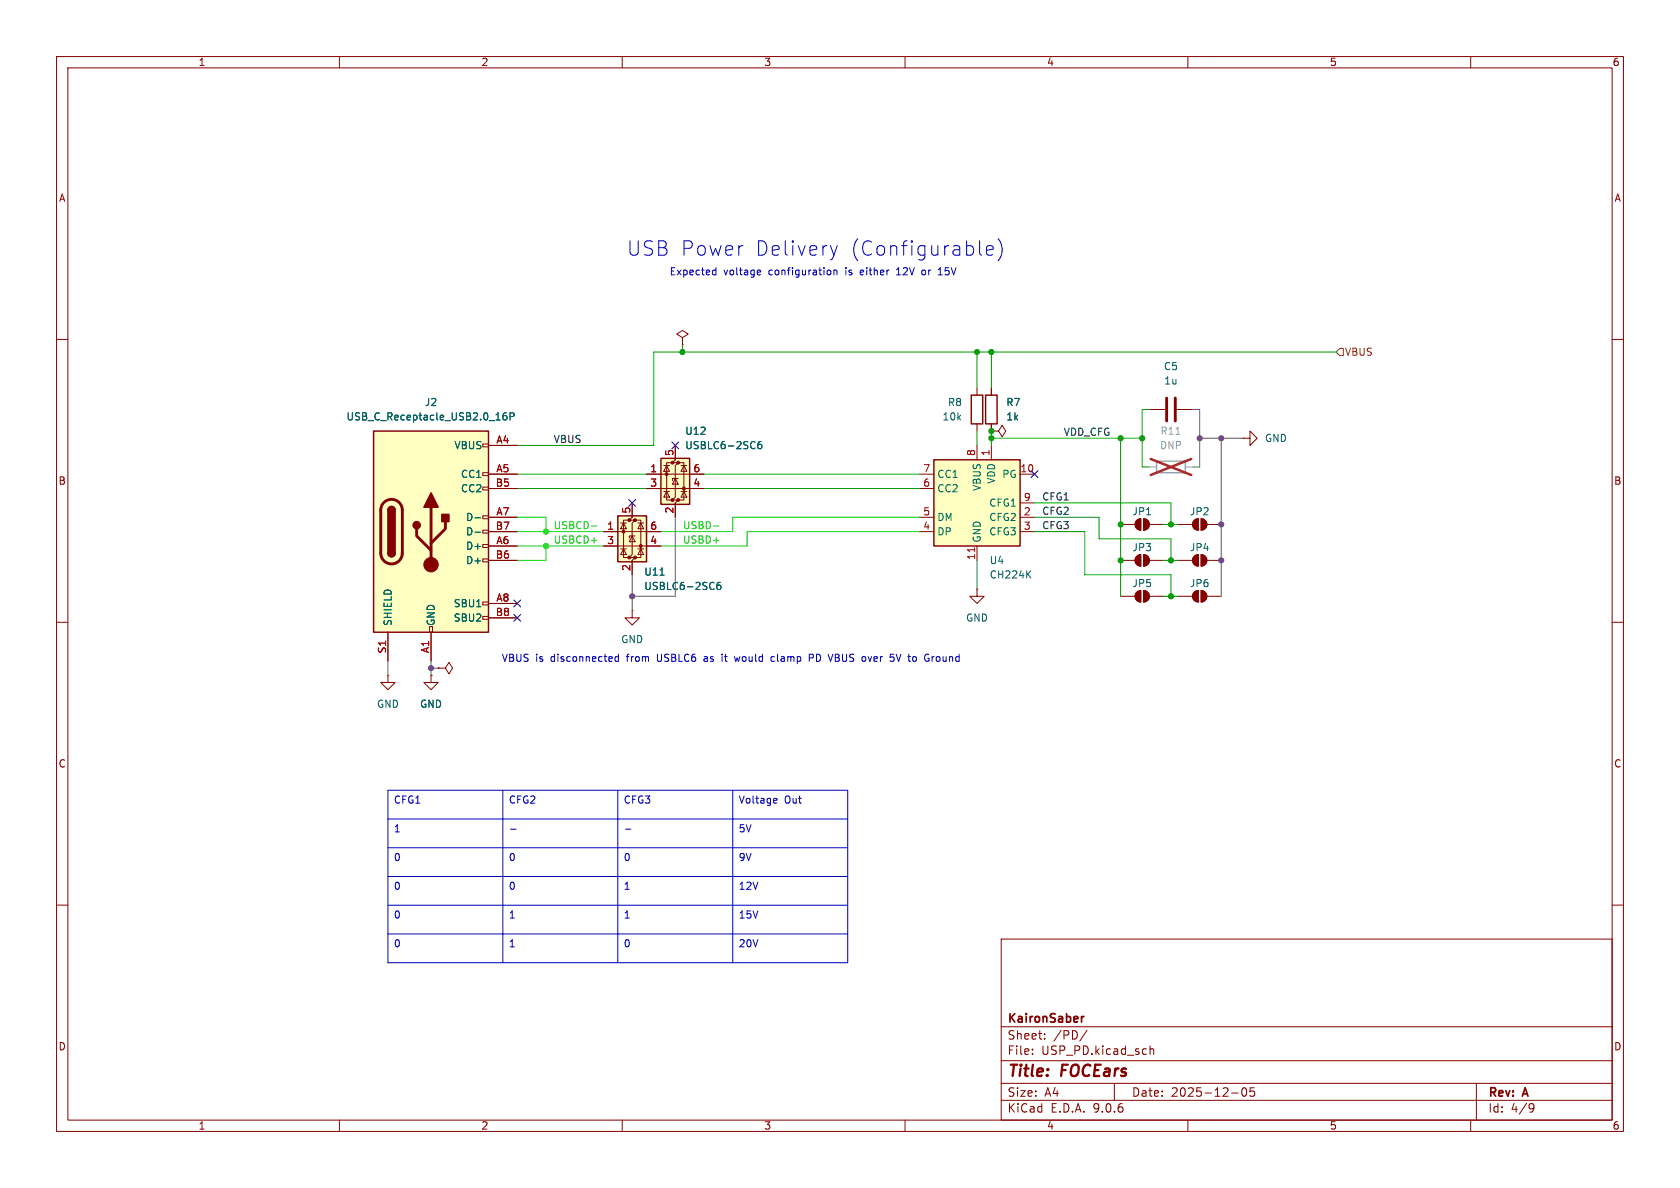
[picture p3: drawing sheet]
<svg xmlns="http://www.w3.org/2000/svg" width="297mm" height="210mm" viewBox="0 0 297 210" stroke-linecap="round" stroke-linejoin="round" font-family="sans-serif">
<g fill="none" stroke="#840000" stroke-width=".18">
<path d="M10 10h277v190h-277zM12 12h273v186h-273zM60 10v2M110 10v2M160 10v2M210 10v2M260 10v2M10 60h2M285 60h2M208.3 92.7h2.5M208.3 99.1h2.5M211.1 92l.7-.3v2a1.02 1.02 0 0 1-.9-.6 1.02 1.02 0 0 1 .2-1.1z"/>
<path d="M211.1 98.3l.7-.3v2.1a1.02 1.02 0 0 1-.9-.7 1.02 1.02 0 0 1 .2-1.1zM212.3 91.7a1.02 1.02 0 0 1 1.1 1 1.02 1.02 0 0 1-1.1 1zM212.3 98a1.02 1.02 0 0 1 1.1 1.1 1.02 1.02 0 0 1-1.1 1zM213.4 92.7h2.5M213.4 99.1h2.5M10 110h2M285 110h2M10 160h2M177 166h108v32h-108zM285 160h2M60 198v2M110 198v2"/>
<path d="M160 198v2M177 194.5h108M177 191.5h108M177 187.5h108M177 181.5h108M182.5 186.3v.1M182.5 185.5v.1M184.7 183.6v.1M184.7 182.8v.1M192.2 182.1l-1.3 2M197 191.5v3M203.3 184.9v1.5"/>
<path d="M203.3 185.5l.2-.1 .4 .1 .1 .9M210 198v2M217.7 193.2h1.2M219.7 192.4l.2-.1a.81 .81 0 0 1 .6 .6 .81 .81 0 0 1-.3 .8l-.2 .1a.81 .81 0 0 1-.3-1.4zM221.7 192.3h-.7v.7l.2-.1h.5l.1 .3-.1 .5-.2 .1-.5-.1M260 198v2M261 191.5v6.5M270.6 195.1l.5 .1a.99 .99 0 0 1-.4 1.4h-.2M271.2 195.7l-.3 .3h-.3"/>
</g>
<path d="M191.2 179.7v1M191.6 179.7l-.3 .1-.1 .2" fill="none" stroke="#840000" stroke-width=".3"/>
<g fill="#840000" stroke="#840000" stroke-width=".18">
<path d="M211.1 92l.7-.3v2a1.02 1.02 0 0 1-.9-.6 1.02 1.02 0 0 1 .2-1.1z"/>
<path d="M212.3 91.7a1.02 1.02 0 0 1 1.1 1 1.02 1.02 0 0 1-1.1 1z"/>
<path d="M211.1 98.3l.7-.3v2.1a1.02 1.02 0 0 1-.9-.7 1.02 1.02 0 0 1 .2-1.1z"/>
<path d="M212.3 98a1.02 1.02 0 0 1 1.1 1.1 1.02 1.02 0 0 1-1.1 1z"/>
</g>
<path d="M66 76.2h20.4v35.6h-20.4z" fill="#ffffc2"/>
<g fill="none" stroke="#840000" stroke-width=".18">
<path d="M85.3 78.5h1.1v.5h-1.1zM86.4 78.7h5M175.3 76.2h1.2l.7-1 .6 1-.6 1-.7-1M175.3 76.2h.1M85.3 83.6h1.1v.5h-1.1zM85.3 86.1h1.1v.5h-1.1zM85.3 91.2h1.1v.5h-1.1zM85.3 93.7h1.1v.5h-1.1zM85.3 96.3h1.1v.5h-1.1zM85.3 98.8h1.1v.5h-1.1zM86.4 83.8h5M86.4 86.4h5"/>
<path d="M86.4 91.4h5M86.4 94h5M86.4 96.5h5M86.4 99.1h5M68.6 111.8v5M75.9 110.7h.6v1.1h-.6zM76.2 111.8v5M85.3 106.4h1.1v.5h-1.1zM85.3 109h1.1v.5h-1.1zM86.4 106.7h5M86.4 109.2h5"/>
</g>
<path d="M66 76.2h20.4v35.6h-20.4zM68.6 90.2a.64 .64 0 0 1 .6-.7 .64 .64 0 0 1 .6 .7M68.6 97.8a.64 .64 0 0 0 .6 .6 .64 .64 0 0 0 .6-.6" fill="none" stroke="#840000" stroke-width=".25"/>
<path d="M67.9 88.8a1.9 1.9 0 0 1 2-.4 1.9 1.9 0 0 1 1.2 1.8v7.6a1.91 1.91 0 0 1-1.9 1.9 1.91 1.91 0 0 1-1.9-1.9v-7.8l.2-.6zM73.7 93.5v1.2l2.5 2.6M76.2 89.7v10.1M78.7 92.2v1.3l-2.5 2.5" fill="none" stroke="#840000" stroke-width=".51"/>
<g fill="#840000" stroke="#840000" stroke-width=".25">
<path d="M68.6 90.2h1.2v7.6h-1.2z"/>
<path d="M68.8 89.7a.64 .64 0 0 1 .7-.1 .64 .64 0 0 1 .3 .6h-1.2z"/>
<path d="M68.6 97.8h1.2a.64 .64 0 0 1-.6 .6 .64 .64 0 0 1-.6-.6z"/>
<path d="M76.2 87.1l1.3 2.6h-2.6z"/>
<path d="M78.1 90.9h1.3v1.3h-1.3z"/>
<circle cx="73.7" cy="92.8" r=".63"/>
</g>
<circle cx="76.2" cy="99.8" r="1.27" fill="#840000" stroke="#840000" stroke-width=".18"/>
<path d="M89.5 73h-.4a.86 .86 0 0 0 0 1.2l.5-.1v-.4l-.2-.2h-.3l-.2 .2M90.2 73.6h.6l.1-.2-.1-.3-.6-.1v1.2M84 91.5h.9M84 94.1h.9" fill="none" stroke="#006464" stroke-width=".18"/>
<path d="M204.5 81.5h5v2.1h-5z" fill="none" stroke="#a1a1a1" stroke-width=".25"/>
<path d="M203.2 82.6h1.3M209.5 82.6h1.3" fill="none" stroke="#a1a1a1" stroke-width=".18"/>
<path d="M207.9 76.8h.7" fill="none" stroke="#989898" stroke-width=".18"/>
<path d="M203.4 81.1l7.2 2.9M210.6 81.1l-7.2 2.9" fill="none" stroke="#e12e31" stroke-width=".46"/>
<path d="M109.2 91.2h5.1v8.1h-5.1z" fill="#ffffc2"/>
<g fill="#840000" stroke="#840000" stroke-width=".18">
<path d="M201 98.3l.7-.3v2.1a1.02 1.02 0 0 1-1-.7 1.02 1.02 0 0 1 .3-1.1z"/>
<path d="M202.2 98a1.02 1.02 0 0 1 1 1.1 1.02 1.02 0 0 1-1 1z"/>
<path d="M201 104.7l.7-.3v2a1.02 1.02 0 0 1-1-.6 1.02 1.02 0 0 1 .3-1.1z"/>
<path d="M202.2 104.4a1.02 1.02 0 0 1 1 1 1.02 1.02 0 0 1-1 1z"/>
<path d="M211.1 104.7l.7-.3v2a1.02 1.02 0 0 1-.9-.6 1.02 1.02 0 0 1 .2-1.1z"/>
<path d="M212.3 104.4a1.02 1.02 0 0 1 1.1 1 1.02 1.02 0 0 1-1.1 1z"/>
<circle cx="110.2" cy="94" r=".25"/>
<circle cx="111.3" cy="91.9" r=".25"/>
<circle cx="111.3" cy="98.6" r=".25"/>
<circle cx="112.3" cy="91.9" r=".25"/>
<circle cx="112.3" cy="98.6" r=".25"/>
<circle cx="113.3" cy="96.5" r=".25"/>
</g>
<g fill="none" stroke="#840000" stroke-width=".18">
<path d="M120.6 59.7l1.1-.6-1.1-.7-1 .7 1 .6v1.3M120.6 61h.1M219.7 77.5h1.3v-1.3l1.2 1.3-1.2 1.2v-1.2M219.7 77.5h.1M106.7 94h10.1M106.7 96.5h10.1M109.7 97h1M109.7 92.5h1M110.2 92.5l.5 1h-1zM110.2 97l.5 1h-1zM111.3 91.9h-1.1v6.7h1.1M111.8 88.9v2.5l-.5 .5h1l-.5 .6v5.5l-.5 .6h1l-.5 .5v2.5"/>
<path d="M111.8 94.7l.5 1.1h-1zM112.3 94.7h-1v.4M112.3 91.9h1v6.7h-1M112.8 97h1M112.8 92.5h1M113.3 92.5l.5 1h-1zM113.3 97l.5 1h-1zM198.1 99.1h2.6M201 98.3l.7-.3v2.1a1.02 1.02 0 0 1-1-.7 1.02 1.02 0 0 1 .3-1.1zM202.2 98a1.02 1.02 0 0 1 1 1.1 1.02 1.02 0 0 1-1 1zM203.2 99.1h2.5M172.7 104.1v1.3h1.3l-1.3 1.3-1.3-1.3h1.3"/>
<path d="M172.7 104.1h.1M198.1 105.4h2.6M201 104.7l.7-.3v2a1.02 1.02 0 0 1-1-.6 1.02 1.02 0 0 1 .3-1.1zM202.2 104.4a1.02 1.02 0 0 1 1 1 1.02 1.02 0 0 1-1 1zM203.2 105.4h2.5M208.3 105.4h2.5M211.1 104.7l.7-.3v2a1.02 1.02 0 0 1-.9-.6 1.02 1.02 0 0 1 .2-1.1zM212.3 104.4a1.02 1.02 0 0 1 1.1 1 1.02 1.02 0 0 1-1.1 1zM213.4 105.4h2.5"/>
</g>
<path d="M109.2 91.2h5.1v8.1h-5.1z" fill="none" stroke="#840000" stroke-width=".25"/>
<path d="M116.7 101.7h.7M127.3 102.9l-.3 .1a.86 .86 0 0 0 0 1.2l.4-.1v-.4l-.2-.3h-.2l-.3 .3" fill="none" stroke="#006464" stroke-width=".18"/>
<path d="M165.1 81.3h15.2v15.2h-15.2z" fill="#ffffc2"/>
<path d="M165.1 81.3h15.2v15.2h-15.2z" fill="none" stroke="#840000" stroke-width=".25"/>
<g fill="none" stroke="#840000" stroke-width=".18">
<path d="M172.7 78.7v2.6M175.3 78.7v2.6M203.2 72.4h2.8M208 72.4h2.8M162.6 83.8h2.5M162.6 86.4h2.5M162.6 91.4h2.5M162.6 94h2.5M172.7 96.5v2.6M180.3 83.8h2.6M180.3 91.4h2.6M180.3 94h2.6"/>
<path d="M180.3 88.9h2.6M77.5 118.1h1.2l.7-1 .6 1-.6 1-.7-1M77.5 118.1h.1M111.8 108v1.2h1.2l-1.2 1.3-1.3-1.3h1.3M111.8 108h.1"/>
</g>
<path d="M172.3 96.8v.7" fill="none" stroke="#a90000" stroke-width=".18"/>
<path d="M181.7 101.5l.5 .7M182.2 100.9l-.7 .7" fill="none" stroke="#006464" stroke-width=".18"/>
<path d="M206.2 70.4v4M207.8 70.4v4" fill="none" stroke="#840000" stroke-width=".51"/>
<path d="M116.8 81h5.1v8.2h-5.1z" fill="#ffffc2"/>
<g fill="#840000" stroke="#840000" stroke-width=".18">
<path d="M201 92l.7-.3v2a1.02 1.02 0 0 1-1-.6 1.02 1.02 0 0 1 .3-1.1z"/>
<path d="M202.2 91.7a1.02 1.02 0 0 1 1 1 1.02 1.02 0 0 1-1 1z"/>
<circle cx="117.9" cy="83.8" r=".25"/>
<circle cx="118.9" cy="81.8" r=".25"/>
<circle cx="118.9" cy="88.4" r=".25"/>
<circle cx="119.9" cy="81.8" r=".25"/>
<circle cx="119.9" cy="88.4" r=".25"/>
<circle cx="120.9" cy="86.4" r=".25"/>
</g>
<g fill="none" stroke="#840000" stroke-width=".18">
<path d="M86.4 78.7h5M119.4 78.7v2.6l-.5 .5h1l-.5 .5v5.6l-.5 .5h1l-.5 .5v2.5M172.7 68.6v1.3M172.7 74.9v1.3M175.3 76.2h.1M175.3 68.6v1.3M175.3 74.9v1.3M86.4 83.8h5M86.4 86.4h5M86.4 94h5M86.4 96.5h5M86.4 91.4h5"/>
<path d="M86.4 99.1h5M106.7 94h2.5M106.7 96.5h2.5M111.8 88.9v2.5M111.8 99.1v2.5M114.3 83.8h10.2M114.3 86.4h10.2M114.3 94h2.5M114.3 96.5h2.5M117.3 86.9h1.1M117.3 82.3h1.1M117.9 82.3l.5 1h-1.1z"/>
<path d="M117.9 86.9l.5 1h-1.1zM118.9 81.8h-1v6.6h1M119.4 84.6l.5 1h-1zM119.9 84.6h-1v.4M119.9 81.8h1v6.6h-1M120.4 86.9h1M120.4 82.3h1M120.9 82.3l.5 1h-1zM120.9 86.9l.5 1h-1zM198.1 92.7h2.6M201 92l.7-.3v2a1.02 1.02 0 0 1-1-.6 1.02 1.02 0 0 1 .3-1.1zM202.2 91.7a1.02 1.02 0 0 1 1 1 1.02 1.02 0 0 1-1 1z"/>
<path d="M203.2 92.7h2.5M68.6 119.4v1.3h1.2l-1.2 1.2-1.3-1.2h1.3M68.6 119.4h.1M68.6 111.8v5M76.2 119.4v1.3h1.3l-1.3 1.2-1.3-1.2h1.3M76.2 119.4h.1M76.2 111.8v5M77.5 118.1h.1M86.4 106.7h5M86.4 109.2h5"/>
</g>
<path d="M171.7 69.9h2v5h-2zM174.2 69.9h2.1v5h-2.1zM116.8 81h5.1v8.2h-5.1z" fill="none" stroke="#840000" stroke-width=".25"/>
<path d="M89.5 73h-.4a.86 .86 0 0 0 0 1.2l.5-.1v-.4l-.2-.2h-.3l-.2 .2M90.2 73.6h.6l.1-.2-.1-.3-.6-.1v1.2M134.6 78l-.4 .1a.86 .86 0 0 0 0 1.2l.4-.1 .1-.4-.3-.3h-.2l-.2 .3M84 91.5h.9M84 94.1h.9M116.7 101.7h.7M127.3 102.9l-.3 .1a.86 .86 0 0 0 0 1.2l.4-.1v-.4l-.2-.3h-.2l-.3 .3" fill="none" stroke="#006464" stroke-width=".18"/>
<path d="M236.9 61.6h.6v1.3h-.6l-.7-.7z" fill="none" stroke="#725600" stroke-width=".18"/>
<path d="M91.4 94h15.3M91.4 91.4h5.1v2.6M91.4 96.5h15.3M96.5 96.5v2.6h-5.1M104.5 93h1M126.1 93h1M162.6 94h-30.5v2.5h-15.3M162.6 91.4h-33.1v2.6h-12.7" fill="none" stroke="#00db09" stroke-width=".18"/>
<g fill="none" stroke="#0000c2" stroke-width=".18">
<path d="M126.1 48.5h.5M126.1 47.8h.5M126.6 47.3v1.3M134.1 47.7l.3 .1 .1 .2-.6 .2M134.4 48.5l-.3 .1M146.5 47.7l.3 .1 .1 .2-.1 .5-.3 .1M146.8 43.4l.6 1.7M147.4 45.1l-.2 .6M147.4 47.9l.2-.2 .3 .1 .1 .8M147.4 47.7v.9M148 43.4l-.6 1.7M158.5 48.6h.7"/>
<path d="M158.7 47.5l-.2 .2M163.4 47.7l-.3 .1-.1 .2v.5l.4 .1M165.9 48.6h.7M166 47.6l.2-.3v1.3M174.4 44.3l1.2-.3-.1-.5-.7-.1-.4 .4v1l.1 .2 .3 .1 .7-.1M176.4 42.2a2.91 2.91 0 0 1 0 3.9M109.3 115.6v1.3M109.3 116.1h-.3l-.3 .2 .1 .6h.5M124.6 116.1h-.1M124.6 116.4l-.2 .2 .2 .3M127.7 115.6v.2M127.7 116.1v.8"/>
<path d="M129.8 116.1l.3 .8 .2-.6 .3 .6M136.9 116.1h-.4l-.2 .2 .1 .6h.5M143.1 116.3h.6l.1-.2-.1-.3-.6-.2v1.3M153.5 116.1l.3 .8M158.4 115.6l.5 1.3 .4-1.3M165.1 116.1h-.2M68.6 139.7h81.3v30.5h-81.3zM88.9 139.7v30.5M109.2 139.7v30.5M129.5 139.7v30.5M68.6 144.8h81.3M68.6 149.9h81.3"/>
<path d="M68.6 154.9h81.3M90.3 146.6h.9M110.6 146.6h.9M136.9 141.1l.4 .1 .1 .2-.6 .2M137.3 141.9l-.4 .1M68.6 160h81.3M68.6 165.1h81.3"/>
</g>
<g fill="none" stroke="#009600" stroke-width=".18">
<path d="M120.6 61v1.2M172.7 62.2v6.4M172.7 76.2v2.5M175.3 62.2v6.4M175.3 76.2v2.5M175.3 77.5h26.6M198.1 77.5v27.9M203.2 72.4h-1.3v10.2h1.3M236.2 62.2h-120.6v16.5h-24.2M91.4 86.4h22.9M91.4 83.8h22.9M124.5 86.4h38.1"/>
<path d="M124.5 83.8h38.1M182.9 94h8.9v7.6h15.2v3.8M182.9 91.4h11.4v3.9h12.7v3.8M182.9 88.9h24.1v3.8M205.7 99.1h2.6M205.7 92.7h2.6M205.7 105.4h2.6"/>
</g>
<path d="M210.8 72.4h1.3v10.2h-1.3M212.1 77.5h7.6M215.9 77.5v27.9M119.4 91.4v14h-7.6M172.7 99.1v5M68.6 116.8v2.6M76.2 116.8v2.6M76.2 118.1h1.3M111.8 101.6v6.4" fill="none" stroke="#5f5f5f" stroke-width=".18"/>
<path d="M118.8 78.1l1.2 1.2M120 78.1l-1.2 1.2M111.2 88.3l1.2 1.2M112.4 88.3l-1.2 1.2M182.3 83.2l1.2 1.2M183.5 83.2l-1.2 1.2M90.8 108.6l1.2 1.2M90.8 106.1l1.2 1.2M92 108.6l-1.2 1.2M92 106.1l-1.2 1.2" fill="none" stroke="#000084" stroke-width=".18"/>
<g fill="#009600" stroke="#009600" stroke-width=".18">
<circle cx="198.1" cy="99.1" r=".46"/>
<circle cx="198.1" cy="92.7" r=".46"/>
<circle cx="207" cy="92.7" r=".46"/>
<circle cx="207" cy="99.1" r=".46"/>
<circle cx="207" cy="105.4" r=".46"/>
<circle cx="175.3" cy="62.2" r=".46"/>
<circle cx="172.7" cy="62.2" r=".46"/>
<circle cx="120.6" cy="62.2" r=".46"/>
<circle cx="198.1" cy="77.5" r=".46"/>
<circle cx="201.9" cy="77.5" r=".46"/>
<circle cx="175.3" cy="76.2" r=".46"/>
<circle cx="175.3" cy="77.5" r=".46"/>
</g>
<g fill="#5f5f5f" stroke="#5f5f5f" stroke-width=".18">
<circle cx="215.9" cy="99.1" r=".46"/>
<circle cx="111.8" cy="105.4" r=".46"/>
<circle cx="76.2" cy="118.1" r=".46"/>
<circle cx="215.9" cy="77.5" r=".46"/>
<circle cx="215.9" cy="92.7" r=".46"/>
<circle cx="212.1" cy="77.5" r=".46"/>
</g>
<g fill="#00db09" stroke="#00db09" stroke-width=".18">
<circle cx="96.5" cy="96.5" r=".46"/>
<circle cx="96.5" cy="94" r=".46"/>
</g>
<g font-size="3.5" fill="#0000c2">
<text x="110.8" y="45.4">USB Power</text>
<text x="133.4" y="45.4">Delivery</text>
<text x="150.2" y="45.4">(Configurable)</text>
</g>
<g font-size="2.8" fill="#840000">
<text x="178" y="190.9">Title:</text>
<text x="187.7" y="190.9">FOCEars</text>
</g>
<g font-size="2.1" fill="#840000">
<text x="178" y="184">Sheet:</text>
<text x="178" y="181.2">KaironSaber</text>
<text x="186.2" y="184">/PD/</text>
<text x="178" y="186.7">File:</text>
<text x="184.1" y="186.7">USP_PD.kicad_sch</text>
<text x="178" y="196.9">KiCad</text>
<text x="178" y="194.1">Size:</text>
<text x="184.7" y="194.1">A4</text>
<text x="185.7" y="196.9">E.D.A.</text>
<text x="193.3" y="196.9">9.0.6</text>
<text x="200" y="194.1">Date:</text>
<text x="207" y="194.1">2025-12-05</text>
<text x="263" y="194.3">Rev:</text>
<text x="263" y="196.9">Id:</text>
<text x="267.1" y="196.9">4/9</text>
<text x="269.4" y="194.3">A</text>
</g>
<g font-size="1.8" fill="#840000">
<text x="35" y="11.9">1</text>
<text x="85" y="11.9">2</text>
<text x="135" y="11.9">3</text>
<text x="185" y="11.9">4</text>
<text x="235" y="11.9">5</text>
<text x="285" y="11.9">6</text>
<text x="10.3" y="35.9">A</text>
<text x="285.3" y="35.9">A</text>
<text x="10.3" y="85.9">B</text>
<text x="285.3" y="85.9">B</text>
<text x="10.3" y="135.9">C</text>
<text x="285.3" y="135.9">C</text>
<text x="10.3" y="185.9">D</text>
<text x="285.3" y="185.9">D</text>
<text x="35" y="199.9">1</text>
<text x="85" y="199.9">2</text>
<text x="135" y="199.9">3</text>
<text x="185" y="199.9">4</text>
<text x="235" y="199.9">5</text>
<text x="285" y="199.9">6</text>
</g>
<g font-size="1.8" fill="#0000c2">
<text x="118.3" y="48.9">Expected</text>
<text x="127.9" y="48.9">voltage</text>
<text x="136" y="48.9">configuration</text>
<text x="149.7" y="48.9">is</text>
<text x="152.5" y="48.9">either</text>
<text x="159.2" y="48.9">12V</text>
<text x="163.8" y="48.9">or</text>
<text x="166.9" y="48.9">15V</text>
<text x="88.6" y="117.2">VBUS</text>
<text x="94.7" y="117.2">is</text>
<text x="97.5" y="117.2">disconnected</text>
<text x="111.1" y="117.2">from</text>
<text x="116.6" y="117.2">USBLC6</text>
<text x="125.1" y="117.2">as</text>
<text x="128.5" y="117.2">it</text>
<text x="131" y="117.2">would</text>
<text x="137.6" y="117.2">clamp</text>
<text x="144.5" y="117.2">PD</text>
<text x="148.2" y="117.2">VBUS</text>
<text x="154.3" y="117.2">over</text>
<text x="159.4" y="117.2">5V</text>
<text x="162.9" y="117.2">to</text>
<text x="166" y="117.2">Ground</text>
<text x="69.5" y="142.4">CFG1</text>
<text x="89.9" y="142.4">CFG2</text>
<text x="110.2" y="142.4">CFG3</text>
<text x="130.5" y="142.4">Voltage</text>
<text x="138.7" y="142.4">Out</text>
<text x="69.5" y="147.5">1</text>
<text x="130.5" y="147.5">5V</text>
<text x="69.5" y="152.5">0</text>
<text x="89.9" y="152.5">0</text>
<text x="110.2" y="152.5">0</text>
<text x="130.5" y="152.5">9V</text>
<text x="69.5" y="157.6">0</text>
<text x="89.9" y="157.6">0</text>
<text x="110.2" y="157.6">1</text>
<text x="130.5" y="157.6">12V</text>
<text x="69.5" y="162.7">0</text>
<text x="69.5" y="167.8">0</text>
<text x="89.9" y="162.7">1</text>
<text x="89.9" y="167.8">1</text>
<text x="110.2" y="162.7">1</text>
<text x="110.2" y="167.8">0</text>
<text x="130.5" y="162.7">15V</text>
<text x="130.5" y="167.8">20V</text>
</g>
<g font-size="1.8" fill="#006464">
<text x="205.7" y="65.6">C5</text>
<text x="75" y="72">J2</text>
<text x="167.5" y="72">R8</text>
<text x="177.8" y="72">R7</text>
<text x="205.7" y="68.2">1u</text>
<text x="61.2" y="74.5">USB_C_Receptacle_USB2.0_16P</text>
<text x="121" y="77.1">U12</text>
<text x="166.5" y="74.5">10k</text>
<text x="177.8" y="74.5">1k</text>
<text x="80.2" y="79.6">VBUS</text>
<text x="121" y="79.6">USBLC6-2SC6</text>
<text x="223.5" y="78.3">GND</text>
<text x="81.4" y="84.7">CC1</text>
<text x="81.4" y="87.2">CC2</text>
<text x="165.6" y="84.7">CC1</text>
<text x="165.6" y="87.2">CC2</text>
<text x="173.6" y="86.9" transform="rotate(-90 173.6 86.9)">VBUS</text>
<text x="174.8" y="89.8">CFG1</text>
<text x="176.1" y="85.6" transform="rotate(-90 176.1 85.6)">VDD</text>
<text x="177.1" y="84.7">PG</text>
<text x="82.3" y="92.3">D-</text>
<text x="82.3" y="94.8">D-</text>
<text x="165.6" y="92.3">DM</text>
<text x="165.6" y="94.8">DP</text>
<text x="174.8" y="92.3">CFG2</text>
<text x="174.8" y="94.8">CFG3</text>
<text x="200.1" y="91.3">JP1</text>
<text x="210.3" y="91.3">JP2</text>
<text x="82.3" y="97.4">D+</text>
<text x="82.3" y="99.9">D+</text>
<text x="113.8" y="102">U11</text>
<text x="173.6" y="96" transform="rotate(-90 173.6 96)">GND</text>
<text x="174.9" y="99.9">U4</text>
<text x="200.1" y="97.6">JP3</text>
<text x="210.3" y="97.6">JP4</text>
<text x="80.1" y="107.5">SBU1</text>
<text x="113.8" y="104.5">USBLC6-2SC6</text>
<text x="174.9" y="102.5">CH224K</text>
<text x="200.1" y="104">JP5</text>
<text x="210.3" y="104">JP6</text>
<text x="69.4" y="110.7" transform="rotate(-90 69.4 110.7)">SHIELD</text>
<text x="77.1" y="110.7" transform="rotate(-90 77.1 110.7)">GND</text>
<text x="80.1" y="110.1">SBU2</text>
<text x="109.7" y="113.9">GND</text>
<text x="170.7" y="110.1">GND</text>
<text x="66.5" y="125.3">GND</text>
<text x="74.2" y="125.3">GND</text>
</g>
<text font-size="1.8" fill="#725600" x="237.7" y="63.1">VBUS</text>
<g font-size="1.8" fill="#0f0f0f">
<text x="188" y="77.1">VDD_CFG</text>
<text x="97.8" y="78.4">VBUS</text>
<text x="184.1" y="88.6">CFG1</text>
<text x="184.1" y="91.1">CFG2</text>
<text x="184.1" y="93.6">CFG3</text>
</g>
<g font-size="1.8" fill="#989898">
<text x="205.1" y="77.1">R11</text>
<text x="205" y="79.6">DNP</text>
</g>
<g font-size="1.8" fill="#a90000">
<text x="87.6" y="78.5">A4</text>
<text x="87.6" y="83.6">A5</text>
<text x="114.9" y="83.6">1</text>
<text x="119.1" y="80.7" transform="rotate(-90 119.1 80.7)">5</text>
<text x="122.5" y="83.6">6</text>
<text x="163.1" y="83.6">7</text>
<text x="172.5" y="80.7" transform="rotate(-90 172.5 80.7)">8</text>
<text x="175" y="80.7" transform="rotate(-90 175 80.7)">1</text>
<text x="180.3" y="83.6">10</text>
<text x="87.6" y="86.1">B5</text>
<text x="114.9" y="86.1">3</text>
<text x="122.5" y="86.1">4</text>
<text x="163.1" y="86.1">6</text>
<text x="180.9" y="88.6">9</text>
<text x="87.6" y="93.7">B7</text>
<text x="87.6" y="91.2">A7</text>
<text x="107.2" y="93.7">1</text>
<text x="111.5" y="90.9" transform="rotate(-90 111.5 90.9)">5</text>
<text x="114.9" y="93.7">6</text>
<text x="119.1" y="90.9" transform="rotate(-90 119.1 90.9)">2</text>
<text x="163.1" y="91.2">5</text>
<text x="163.1" y="93.7">4</text>
<text x="180.9" y="91.2">2</text>
<text x="180.9" y="93.7">3</text>
<text x="87.6" y="98.8">B6</text>
<text x="87.6" y="96.3">A6</text>
<text x="107.2" y="96.3">3</text>
<text x="111.5" y="101" transform="rotate(-90 111.5 101)">2</text>
<text x="114.9" y="96.3">4</text>
<text x="172.5" y="99.1" transform="rotate(-90 172.5 99.1)">11</text>
<text x="87.6" y="106.4">A8</text>
<text x="87.6" y="109">B8</text>
<text x="68.3" y="115.6" transform="rotate(-90 68.3 115.6)">S1</text>
<text x="75.9" y="115.6" transform="rotate(-90 75.9 115.6)">A1</text>
</g>
<g font-size="1.8" fill="#00db09">
<text x="97.8" y="93.6">USBCD-</text>
<text x="120.6" y="93.6">USBD-</text>
<text x="97.8" y="96.2">USBCD+</text>
<text x="120.6" y="96.2">USBD+</text>
</g>
</svg>
